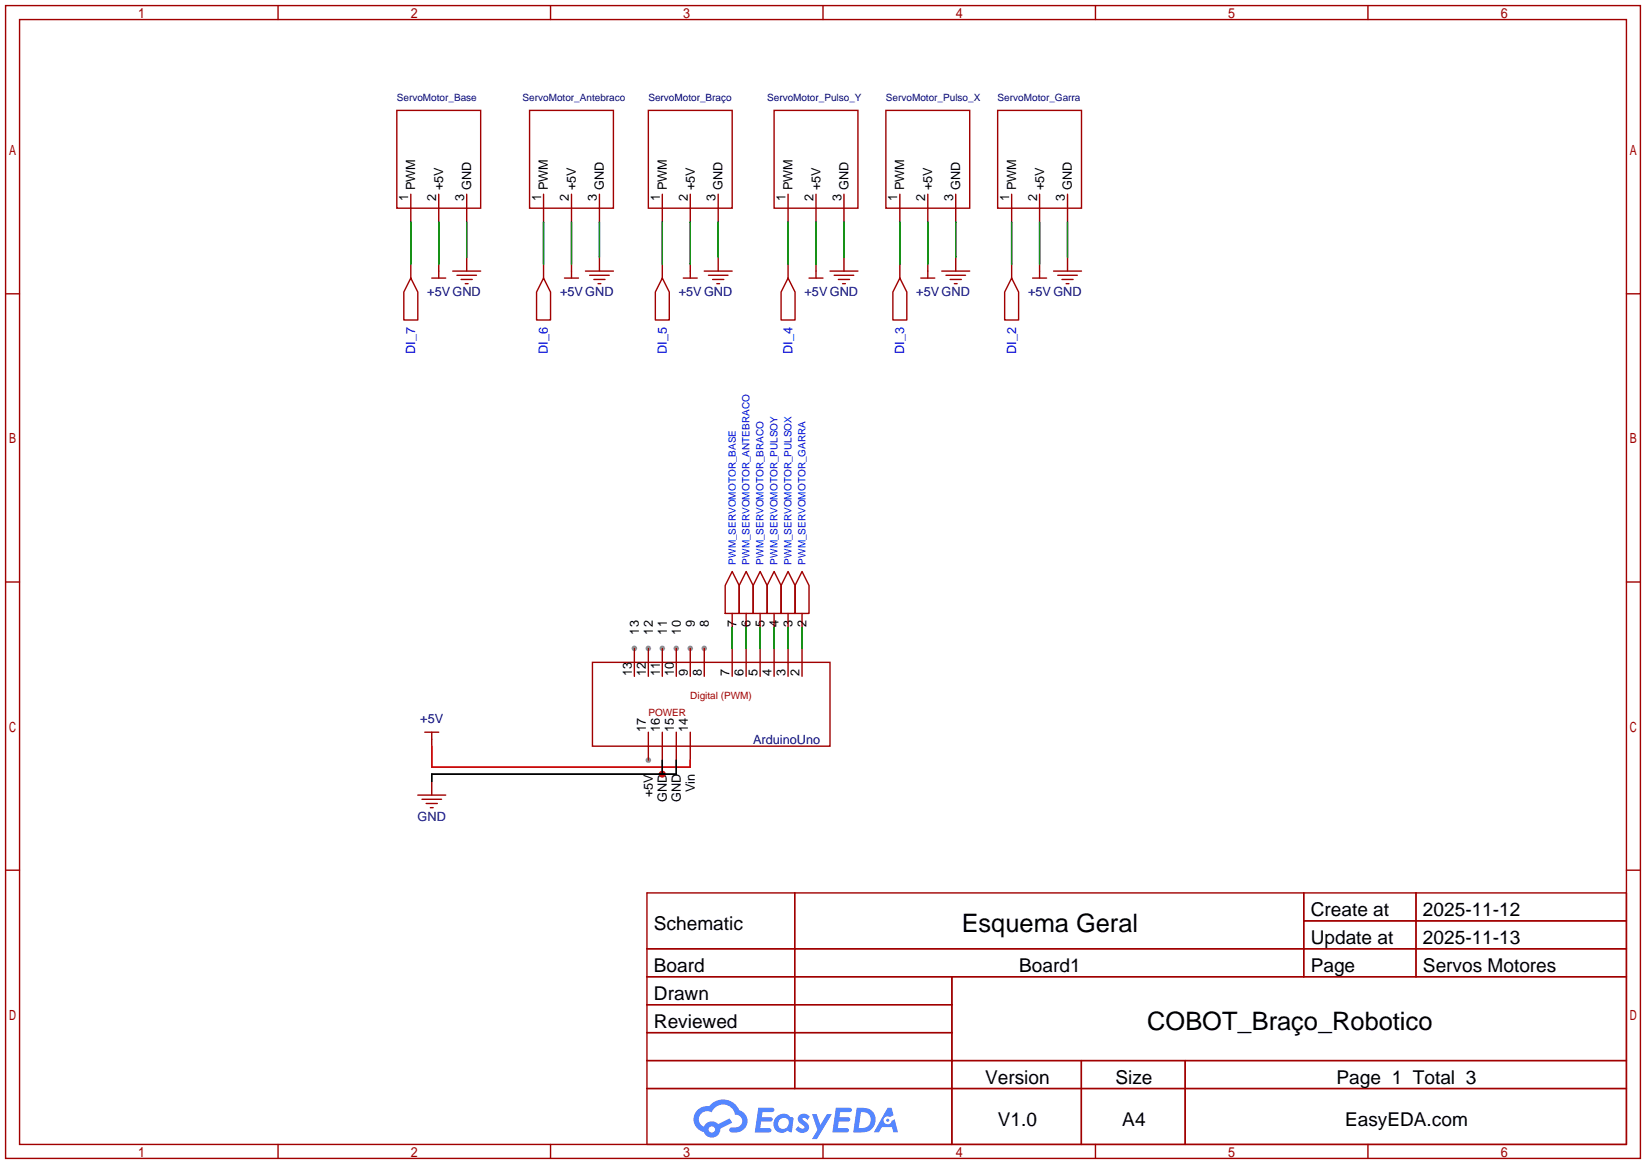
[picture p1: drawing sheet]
<svg xmlns="http://www.w3.org/2000/svg" width="299mm" height="212mm" viewBox="0 0 299 212" stroke-linecap="round" stroke-linejoin="round" font-family="sans-serif">
<g fill="#999">
<circle cx="128" cy="117.9" r=".51"/>
<circle cx="125.5" cy="117.9" r=".51"/>
<circle cx="122.9" cy="117.9" r=".51"/>
<circle cx="120.4" cy="117.9" r=".51"/>
<circle cx="117.9" cy="117.9" r=".51"/>
<circle cx="115.3" cy="117.9" r=".51"/>
<circle cx="117.9" cy="138.2" r=".51"/>
</g>
<g fill="none" stroke="#a10000" stroke-width=".25">
<path d="M1 1h297.2v209.6h-297.2zM3.6 3.6h292.1v204.4h-292.1zM50.5 1v2.6M100.1 1v2.6M149.6 1v2.6M199.1 1v2.6M248.7 1v2.6M1 53.4h2.6M295.7 53.4h2.5M1 105.8h2.6M295.7 105.8h2.5M1 158.2h2.6"/>
<path d="M295.7 158.2h2.5M117.6 162.3h178.1v45.7h-178.1zM117.6 172.5h178.1M117.6 177.5h178.1M144.5 162.3v35.6M173 177.5v30.5M237 162.3v15.2M237 167.4h58.7M257.4 162.3v15.2M117.6 182.6h55.4M117.6 192.8h178.1M117.6 187.7h55.4"/>
<path d="M117.6 197.9h178.1M196.6 192.8v15.2M215.4 192.8v15.2M50.5 208v2.6M100.1 208v2.6M149.6 208v2.6M199.1 208v2.6M248.7 208v2.6"/>
</g>
<g fill="#5487ff">
<path d="M145.3 202.7a1.3 1.3 0 0 1 1.9 .3l-.4 .6a.54 .54 0 0 0-.9-.2l.1 .2a1.58 1.58 0 0 1 1 1.5 1.43 1.43 0 0 1-2.4 .2l.5-.6a.64 .64 0 0 0 .5 .5 .64 .64 0 0 0 .7-.3l-.2-.2a1.6 1.6 0 0 1-1.1-1.6z"/>
<path d="M147.6 202.5h.9l.6 2 1.2-2h.9l-2.7 4.6h-.9l1-1.7z"/>
<path d="M137.8 201.4h1.7a1.31 1.31 0 0 1 1.2 .2 .4 .4 0 0 1-.3 .5l-1.8 .1-.1 .9h1.6a.4 .4 0 0 1 .4 .4 .4 .4 0 0 1-.5 .4h-1.6l-.2 1.2h.8a1.23 1.23 0 0 1 1.2 .2 .39 .39 0 0 1-.4 .5h-2.6z"/>
<path d="M151.9 201.4h1.7a1.32 1.32 0 0 1 1.2 .2 .39 .39 0 0 1-.3 .5l-1.8 .1-.1 .9h1.6a.4 .4 0 0 1 .4 .4 .4 .4 0 0 1-.4 .4h-1.7l-.2 1.2h.8a1.23 1.23 0 0 1 1.2 .1 .39 .39 0 0 1-.4 .6h-2.6z"/>
<path d="M161.3 201.4h.8l.3 1.3-.6 .4a.75 .75 0 0 0-1.1 .3 .75 .75 0 0 0 .5 1 .75 .75 0 0 0 .9-.7l.5-.2 .6 2.3h-.8l-.3-.9h-1.8l-.5 .9h-1z"/>
<path d="M155.7 201.4l-.6 4.4h1.5a2.27 2.27 0 0 0 2.6-2.2 2.27 2.27 0 0 0-2.7-2.2zM156.5 202.1a1.5 1.5 0 0 1 1.8 1.6 1.5 1.5 0 0 1-1.9 1.4h-.3z"/>
<path d="M141.2 203a1.62 1.62 0 0 0-.4 2.1 1.62 1.62 0 0 0 2 .6l.4-.2 .3 .3h.4l.3-2.4-.1-.3-.5-.1a1.58 1.58 0 0 0-2.4 0zM141.8 203.5a.99 .99 0 0 1 1.6 .3 .99 .99 0 0 1-.9 1.4 .94 .94 0 0 1-1-.6 .94 .94 0 0 1 .3-1.1z"/>
<path d="M126.8 201.8a2.37 2.37 0 0 0 1.1 4 1.54 1.54 0 0 0 1.8 1 1.54 1.54 0 0 0 1.2-1.6l2.2-1.1-.5-.8-2 1a1.57 1.57 0 0 0-2.7 .5 1.5 1.5 0 0 1-.7-2.1 1.5 1.5 0 0 1 2.2-.5 2.23 2.23 0 0 1 2.3-1.4 2.23 2.23 0 0 1 2 1.8 1.16 1.16 0 0 1 1.2 1.1 1.16 1.16 0 0 1-1.1 1.2h-.7a.47 .47 0 0 0-.5 .4 .47 .47 0 0 0 .4 .5 2.23 2.23 0 0 0 2.3-.6 2.23 2.23 0 0 0 .4-2.3 2.16 2.16 0 0 0-1.3-1.1 3.2 3.2 0 0 0-5.5-.7l-1.1 .1zM128.8 205.3a.6 .6 0 0 1 1.2 0 .6 .6 0 0 1-1.2 0z"/>
<circle cx="161.4" cy="203.6" r=".28"/>
</g>
<path d="M72.1 20.1h15.3v17.7h-15.3zM96.3 20.1h15.2v17.7h-15.2zM117.9 20.1h15.2v17.7h-15.2zM140.7 20.1h15.3v17.7h-15.3zM161 20.1h15.3v17.7h-15.3zM181.4 20.1h15.2v17.7h-15.2zM74.7 50.5l1.2 2.6v5.1h-2.5v-5.1zM78.5 50.5h2.5M79.8 49.3v1.2M133.1 103.9l1.3 2.5v5.1h-2.6v-5.1zM107.7 120.4h43.2v15.2h-43.2z" fill="none" stroke="#a10000" stroke-width=".25"/>
<g fill="none" stroke="#870000" stroke-width=".25">
<path d="M74.7 35.3v5.1M79.8 35.3v5.1M84.8 35.3v5.1M98.8 35.3v5.1M103.9 35.3v5.1M109 35.3v5.1M120.4 35.3v5.1M125.5 35.3v5.1M130.6 35.3v5.1M143.3 35.3v5.1M148.3 35.3v5.1M153.4 35.3v5.1"/>
<path d="M163.6 35.3v5.1M168.7 35.3v5.1M173.7 35.3v5.1M183.9 35.3v5.1M189 35.3v5.1M194.1 35.3v5.1M74.7 48v2.5M79.8 48v1.3M115.3 117.9v5M117.9 117.9v5M120.4 117.9v5M122.9 117.9v5"/>
<path d="M125.5 117.9v5M128 117.9v5M133.1 111.5v2.5M133.1 117.9v5M135.6 117.9v5M138.2 117.9v5M140.7 117.9v5M143.3 117.9v5M145.8 117.9v5M117.9 133.1v5.1M120.4 133.1v5.1M122.9 133.1v5.1"/>
<path d="M125.5 133.1v5.1"/>
</g>
<path d="M74.7 40.4v7.6M133.1 114v3.9" fill="none" stroke="#008700" stroke-width=".25"/>
<circle cx="120.4" cy="140.7" r=".63" fill="#c00"/>
<g fill="none" stroke="#008700" stroke-width=".25">
<path d="M79.8 40.4v7.6M84.8 40.4v6.3M98.8 40.4v7.6M103.9 40.4v7.6M109 40.4v6.3M120.4 40.4v7.6M125.5 40.4v7.6M130.6 40.4v6.3M143.3 40.4v7.6M148.3 40.4v7.6M153.4 40.4v6.3M163.6 40.4v7.6"/>
<path d="M168.7 40.4v7.6M173.7 40.4v6.3M183.9 40.4v7.6M189 40.4v7.6M194.1 40.4v6.3M135.6 114v3.9M138.2 114v3.9M140.7 114v3.9M143.3 114v3.9M145.8 114v3.9"/>
</g>
<g fill="none" stroke="#870000" stroke-width=".25">
<path d="M84.8 46.7v2.6M98.8 48v2.5M103.9 48v1.3M109 46.7v2.6M120.4 48v2.5M125.5 48v1.3M130.6 46.7v2.6M143.3 48v2.5M148.3 48v1.3M153.4 46.7v2.6M163.6 48v2.5M168.7 48v1.3"/>
<path d="M173.7 46.7v2.6M183.9 48v2.5M189 48v1.3M194.1 46.7v2.6M135.6 111.5v2.5M138.2 111.5v2.5M140.7 111.5v2.5M143.3 111.5v2.5M145.8 111.5v2.5M78.5 134.4v1.2M78.5 142v2.5"/>
</g>
<g fill="none" stroke="#a10000" stroke-width=".25">
<path d="M82.3 49.3h5.1M83.1 50h3.5M83.8 50.8h2.1M84.6 51.6h.5M98.8 50.5l1.3 2.6v5.1h-2.6v-5.1zM102.6 50.5h2.6M103.9 49.3v1.2M106.4 49.3h5.1M107.2 50h3.5M107.9 50.8h2.1M108.7 51.6h.5M120.4 50.5l1.3 2.6v5.1h-2.6v-5.1z"/>
<path d="M124.2 50.5h2.5M125.5 49.3v1.2M128 49.3h5.1M128.8 50h3.5M129.5 50.8h2.1M130.3 51.6h.5M143.3 50.5l1.2 2.6v5.1h-2.5v-5.1zM147.1 50.5h2.5M148.3 49.3v1.2M150.9 49.3h5.1M151.6 50h3.6M152.4 50.8h2"/>
<path d="M153.2 51.6h.5M163.6 50.5l1.2 2.6v5.1h-2.5v-5.1zM167.4 50.5h2.5M168.7 49.3v1.2M171.2 49.3h5.1M172 50h3.5M172.7 50.8h2.1M173.5 51.6h.5M183.9 50.5l1.3 2.6v5.1h-2.6v-5.1zM187.7 50.5h2.5M189 49.3v1.2M191.5 49.3h5.1"/>
<path d="M192.3 50h3.5M193 50.8h2.1M193.8 51.6h.5M135.6 103.9l1.3 2.5v5.1h-2.5v-5.1zM138.2 103.9l1.2 2.5v5.1h-2.5v-5.1zM140.7 103.9l1.3 2.5v5.1h-2.6v-5.1zM143.3 103.9l1.2 2.5v5.1h-2.5v-5.1zM145.8 103.9l1.3 2.5v5.1h-2.6v-5.1zM77.2 133.1h2.6M78.5 133.1v1.3M75.9 144.5h5.1M76.7 145.3h3.6"/>
<path d="M77.5 146.1h2M78.2 146.8h.5"/>
</g>
<path d="M78.5 135.6v3.8h47v-1.2" fill="none" stroke="#f00" stroke-width=".25"/>
<path d="M120.4 138.2v2.5M122.9 138.2v2.5h-44.4v1.3" fill="none" stroke="#000" stroke-width=".25"/>
<g font-size="4.6">
<text x="174.8" y="169.4">Esquema Geral</text>
<text x="208.6" y="187.2">COBOT_Braço_Robotico</text>
</g>
<g font-size="3.5">
<text x="238.3" y="166.5">Create at</text>
<text x="258.7" y="166.5">2025-11-12</text>
<text x="118.9" y="169.1">Schematic</text>
<text x="238.3" y="171.6">Update at</text>
<text x="258.7" y="171.6">2025-11-13</text>
<text x="118.9" y="176.7">Board</text>
<text x="185.3" y="176.7">Board1</text>
<text x="238.3" y="176.7">Page</text>
<text x="258.7" y="176.7">Servos Motores</text>
<text x="118.9" y="181.8">Drawn</text>
<text x="118.9" y="186.8">Reviewed</text>
<text x="179.1" y="197">Version</text>
<text x="202.8" y="197">Size</text>
<text x="243" y="197">Page 1 Total 3</text>
<text x="181.4" y="204.6">V1.0</text>
<text x="204" y="204.6">A4</text>
<text x="244.5" y="204.6">EasyEDA.com</text>
</g>
<g font-size="2.3">
<text x="75.5" y="34.5" transform="rotate(-90 75.5 34.5)">PWM</text>
<text x="80.6" y="34.5" transform="rotate(-90 80.6 34.5)">+5V</text>
<text x="85.6" y="34.5" transform="rotate(-90 85.6 34.5)">GND</text>
<text x="99.6" y="34.5" transform="rotate(-90 99.6 34.5)">PWM</text>
<text x="104.7" y="34.5" transform="rotate(-90 104.7 34.5)">+5V</text>
<text x="109.8" y="34.5" transform="rotate(-90 109.8 34.5)">GND</text>
<text x="121.2" y="34.5" transform="rotate(-90 121.2 34.5)">PWM</text>
<text x="126.3" y="34.5" transform="rotate(-90 126.3 34.5)">+5V</text>
<text x="131.4" y="34.5" transform="rotate(-90 131.4 34.5)">GND</text>
<text x="144.1" y="34.5" transform="rotate(-90 144.1 34.5)">PWM</text>
<text x="149.1" y="34.5" transform="rotate(-90 149.1 34.5)">+5V</text>
<text x="154.2" y="34.5" transform="rotate(-90 154.2 34.5)">GND</text>
<text x="164.4" y="34.5" transform="rotate(-90 164.4 34.5)">PWM</text>
<text x="169.5" y="34.5" transform="rotate(-90 169.5 34.5)">+5V</text>
<text x="174.5" y="34.5" transform="rotate(-90 174.5 34.5)">GND</text>
<text x="184.7" y="34.5" transform="rotate(-90 184.7 34.5)">PWM</text>
<text x="189.8" y="34.5" transform="rotate(-90 189.8 34.5)">+5V</text>
<text x="194.9" y="34.5" transform="rotate(-90 194.9 34.5)">GND</text>
<text x="74.2" y="36.6" transform="rotate(-90 74.2 36.6)">1</text>
<text x="79.3" y="36.6" transform="rotate(-90 79.3 36.6)">2</text>
<text x="84.4" y="36.6" transform="rotate(-90 84.4 36.6)">3</text>
<text x="98.3" y="36.6" transform="rotate(-90 98.3 36.6)">1</text>
<text x="103.4" y="36.6" transform="rotate(-90 103.4 36.6)">2</text>
<text x="108.5" y="36.6" transform="rotate(-90 108.5 36.6)">3</text>
<text x="119.9" y="36.6" transform="rotate(-90 119.9 36.6)">1</text>
<text x="125" y="36.6" transform="rotate(-90 125 36.6)">2</text>
<text x="130.1" y="36.6" transform="rotate(-90 130.1 36.6)">3</text>
<text x="142.8" y="36.6" transform="rotate(-90 142.8 36.6)">1</text>
<text x="147.9" y="36.6" transform="rotate(-90 147.9 36.6)">2</text>
<text x="153" y="36.6" transform="rotate(-90 153 36.6)">3</text>
<text x="163.1" y="36.6" transform="rotate(-90 163.1 36.6)">1</text>
<text x="168.2" y="36.6" transform="rotate(-90 168.2 36.6)">2</text>
<text x="173.3" y="36.6" transform="rotate(-90 173.3 36.6)">3</text>
<text x="183.4" y="36.6" transform="rotate(-90 183.4 36.6)">1</text>
<text x="188.5" y="36.6" transform="rotate(-90 188.5 36.6)">2</text>
<text x="193.6" y="36.6" transform="rotate(-90 193.6 36.6)">3</text>
<text x="116.1" y="115.3" transform="rotate(-90 116.1 115.3)">13</text>
<text x="118.7" y="115.3" transform="rotate(-90 118.7 115.3)">12</text>
<text x="121.2" y="115.3" transform="rotate(-90 121.2 115.3)">11</text>
<text x="123.7" y="115.3" transform="rotate(-90 123.7 115.3)">10</text>
<text x="126.3" y="114.1" transform="rotate(-90 126.3 114.1)">9</text>
<text x="128.8" y="114.1" transform="rotate(-90 128.8 114.1)">8</text>
<text x="133.9" y="114.1" transform="rotate(-90 133.9 114.1)">7</text>
<text x="136.4" y="114.1" transform="rotate(-90 136.4 114.1)">6</text>
<text x="139" y="114.1" transform="rotate(-90 139 114.1)">5</text>
<text x="141.5" y="114.1" transform="rotate(-90 141.5 114.1)">4</text>
<text x="144.1" y="114.1" transform="rotate(-90 144.1 114.1)">3</text>
<text x="146.6" y="114.1" transform="rotate(-90 146.6 114.1)">2</text>
<text x="114.9" y="122.9" transform="rotate(-90 114.9 122.9)">13</text>
<text x="117.4" y="122.9" transform="rotate(-90 117.4 122.9)">12</text>
<text x="119.9" y="122.9" transform="rotate(-90 119.9 122.9)">11</text>
<text x="122.5" y="122.9" transform="rotate(-90 122.5 122.9)">10</text>
<text x="125" y="122.9" transform="rotate(-90 125 122.9)">9</text>
<text x="127.6" y="122.9" transform="rotate(-90 127.6 122.9)">8</text>
<text x="132.6" y="122.9" transform="rotate(-90 132.6 122.9)">7</text>
<text x="135.2" y="122.9" transform="rotate(-90 135.2 122.9)">6</text>
<text x="137.7" y="122.9" transform="rotate(-90 137.7 122.9)">5</text>
<text x="140.3" y="122.9" transform="rotate(-90 140.3 122.9)">4</text>
<text x="142.8" y="122.9" transform="rotate(-90 142.8 122.9)">3</text>
<text x="145.3" y="122.9" transform="rotate(-90 145.3 122.9)">2</text>
<text x="117.4" y="133.1" transform="rotate(-90 117.4 133.1)">17</text>
<text x="119.9" y="133.1" transform="rotate(-90 119.9 133.1)">16</text>
<text x="122.5" y="133.1" transform="rotate(-90 122.5 133.1)">15</text>
<text x="125" y="133.1" transform="rotate(-90 125 133.1)">14</text>
<text x="118.7" y="144.9" transform="rotate(-90 118.7 144.9)">+5V</text>
<text x="121.2" y="145.8" transform="rotate(-90 121.2 145.8)">GND</text>
<text x="123.7" y="145.8" transform="rotate(-90 123.7 145.8)">GND</text>
<text x="126.3" y="144.1" transform="rotate(-90 126.3 144.1)">Vin</text>
</g>
<g font-size="2.3" fill="#000080">
<text x="77.7" y="53.9">+5V GND</text>
<text x="101.8" y="53.9">+5V GND</text>
<text x="123.4" y="53.9">+5V GND</text>
<text x="146.3" y="53.9">+5V GND</text>
<text x="166.6" y="53.9">+5V GND</text>
<text x="186.9" y="53.9">+5V GND</text>
<text x="76.4" y="131.4">+5V</text>
<text x="136.9" y="135.2">ArduinoUno</text>
<text x="75.9" y="149.1">GND</text>
</g>
<g font-size="2.3" fill="#00f">
<text x="75.5" y="64.3" transform="rotate(-90 75.5 64.3)">DI_7</text>
<text x="99.6" y="64.3" transform="rotate(-90 99.6 64.3)">DI_6</text>
<text x="121.2" y="64.3" transform="rotate(-90 121.2 64.3)">DI_5</text>
<text x="144.1" y="64.3" transform="rotate(-90 144.1 64.3)">DI_4</text>
<text x="164.4" y="64.3" transform="rotate(-90 164.4 64.3)">DI_3</text>
<text x="184.7" y="64.3" transform="rotate(-90 184.7 64.3)">DI_2</text>
</g>
<g font-size="1.8" fill="#000080">
<text x="72.1" y="18.4">ServoMotor_Base</text>
<text x="95" y="18.4">ServoMotor_Antebraco</text>
<text x="117.9" y="18.4">ServoMotor_Braço</text>
<text x="139.4" y="18.4">ServoMotor_Pulso_Y</text>
<text x="161" y="18.4">ServoMotor_Pulso_X</text>
<text x="181.4" y="18.4">ServoMotor_Garra</text>
</g>
<g font-size="1.8" fill="#00f">
<text x="133.7" y="102.6" transform="rotate(-90 133.7 102.6)">PWM_SERVOMOTOR_BASE</text>
<text x="136.3" y="102.6" transform="rotate(-90 136.3 102.6)">PWM_SERVOMOTOR_ANTEBRACO</text>
<text x="138.8" y="102.6" transform="rotate(-90 138.8 102.6)">PWM_SERVOMOTOR_BRACO</text>
<text x="141.4" y="102.6" transform="rotate(-90 141.4 102.6)">PWM_SERVOMOTOR_PULSOY</text>
<text x="143.9" y="102.6" transform="rotate(-90 143.9 102.6)">PWM_SERVOMOTOR_PULSOX</text>
<text x="146.4" y="102.6" transform="rotate(-90 146.4 102.6)">PWM_SERVOMOTOR_GARRA</text>
</g>
<g font-size="1.8" fill="#a00000">
<text x="117.9" y="130.2">POWER</text>
<text x="125.5" y="127.1">Digital (PWM)</text>
</g>
</svg>
